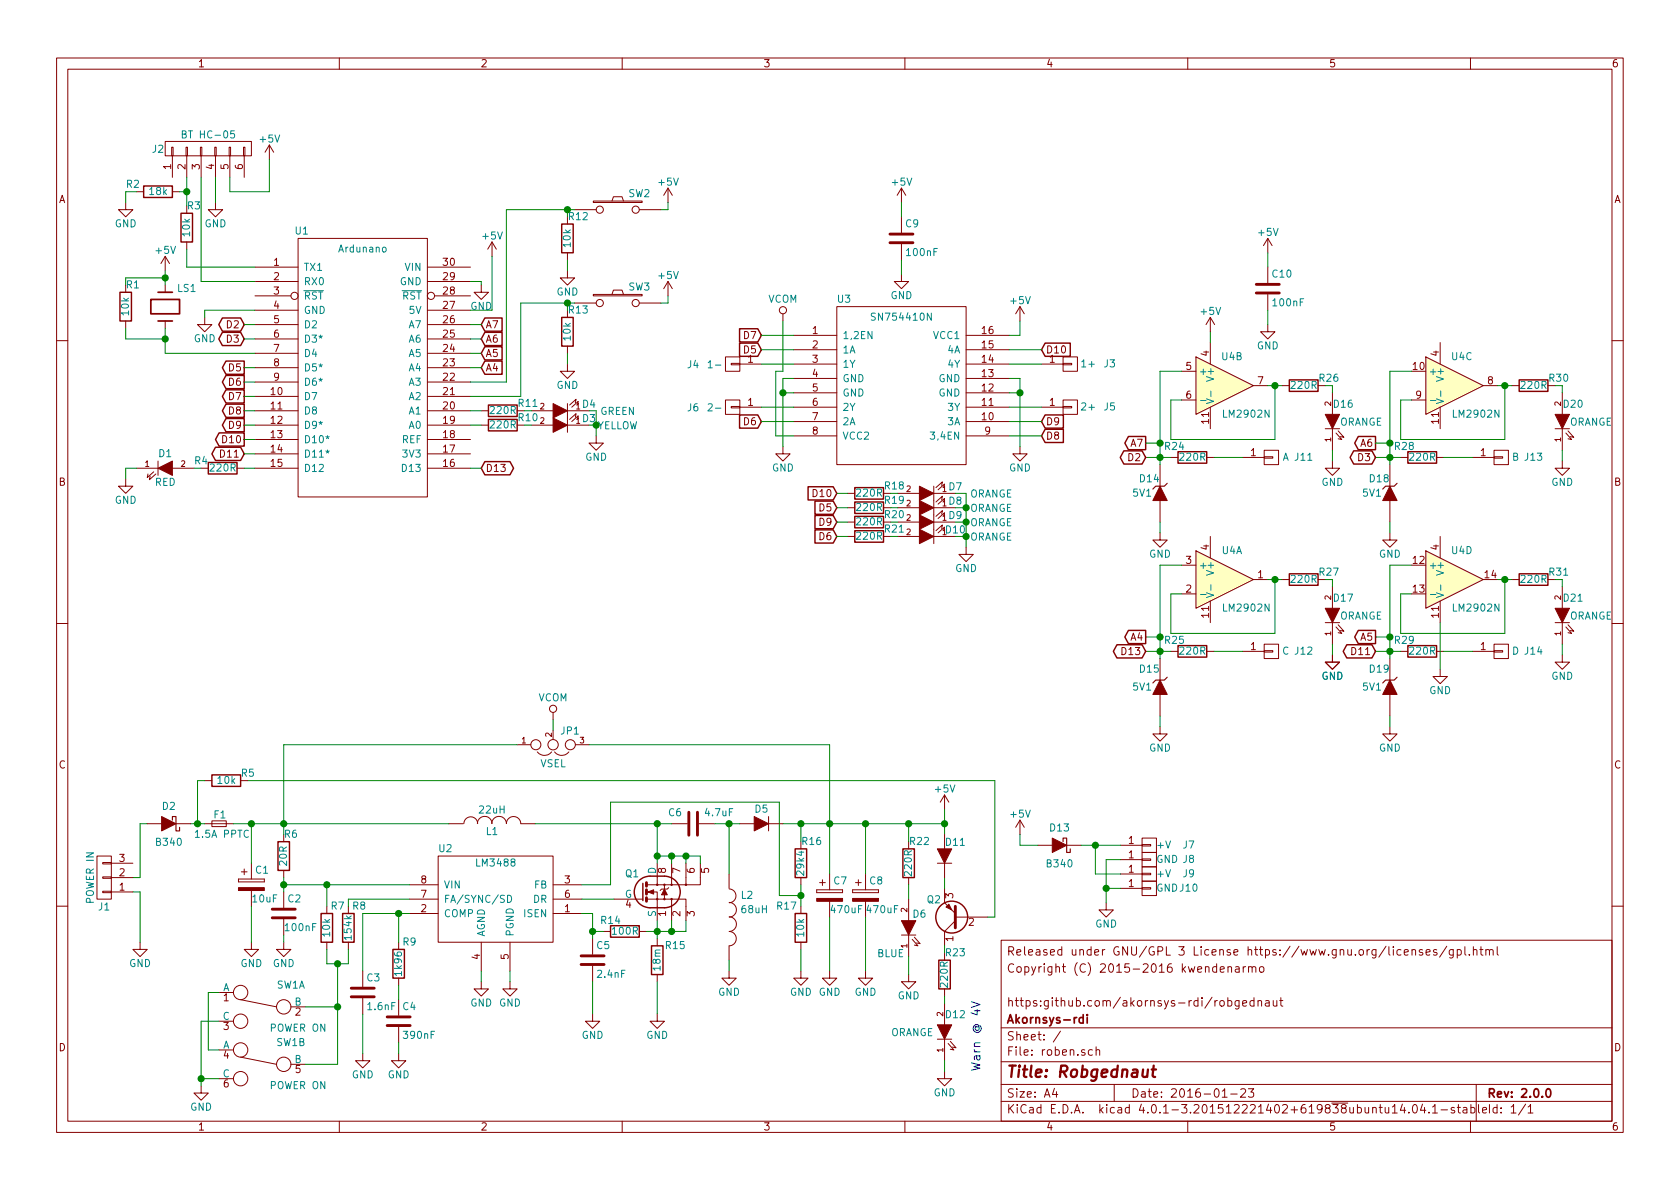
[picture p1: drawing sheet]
<svg xmlns="http://www.w3.org/2000/svg" width="297mm" height="210mm" viewBox="0 0 297 210" stroke-linecap="round" stroke-linejoin="round" font-family="sans-serif">
<g fill="none" stroke="#840000" stroke-width=".18">
<path d="M10 10.3h277v189.9h-277zM12 12.2h273v186.1h-273zM60 10.3v1.9M110 10.3v1.9M160 10.3v1.9M210 10.3v1.9M260 10.3v1.9M22.2 35.8v1.3h1.3l-1.3 1.2-1.2-1.2h1.2M24.1 33.9h1.3M29.2 25h15.2v2.6h-15.2zM30.4 26h.2v1.6h-.2zM30.5 27.6v3.8"/>
<path d="M30.5 33.9h1.2M32.9 26h.2v1.6h-.2zM33 27.6v3.8M33 36.4v1.3M35.4 26h.3v1.6h-.3zM35.6 27.6v3.8M38 26h.2v1.6h-.2zM38.1 35.8v1.3h1.3l-1.3 1.2-1.3-1.2h1.3M38.1 27.6v3.8M40.5 26h.3v1.6h-.3zM40.6 27.6v3.8M43.1 26h.2v1.6h-.2z"/>
<path d="M43.2 27.6v3.8M47.6 25.6l-.7 1.3M47.6 25.6v2.6M47.6 25.6l.8 1.3M100.3 38.3v1.3M101.6 37.1h3.8M104.9 35.6h8.6v.2h-8.6zM108.2 35.6l.3-.8h1.5l.2 .8M113 37.1h3.8M118.1 33.3l-.8 1.2M118.1 33.3v2.5M118.1 33.3l.8 1.2"/>
<path d="M159.4 33.3v2.5M159.4 38.3v2.8M159.4 33.3l-.8 1.2M159.4 33.3l.7 1.2M22.2 50.4v1.3M22.2 56.8v1.2M29.2 45.3v2.6M29.2 50.4v1.3M29.2 56.8v1.2M29.2 45.3l-.8 1.3M29.2 45.3l.8 1.3M33 42.8v1.3"/>
<path d="M36.2 56.1v1.3h1.3l-1.3 1.3-1.3-1.3h1.3M45.1 47.2h7.6M45.1 49.8h7.6M45.1 52.3h6.3M45.1 54.9h7.6M45.1 57.4h7.6M45.1 59.9h7.6M52.7 42.2h22.9v45.7h-22.9zM75.6 47.2h7.6M75.6 49.8h7.6M75.6 54.9h7.6M75.6 57.4h7.6"/>
<path d="M75.6 59.9h7.6M76.8 52.3h6.4M85.1 50.4v1.3h1.3l-1.3 1.3-1.3-1.3h1.3M87 42.8l-.8 1.3M87 42.8v2.5M87 42.8l.8 1.3M100.3 47.9v1.2h1.3l-1.3 1.3-1.2-1.3h1.2M100.3 44.7v1.3M100.3 54.9v1.2M101.6 53.6h3.8M104.9 52.1h8.6v.2h-8.6zM108.2 52.1l.3-.8h1.5l.2 .8"/>
<path d="M113 53.6h3.8M118.1 49.8v2.5M118.1 49.8l-.8 1.2M118.1 49.8l.8 1.2M138.4 55.5v1.3M140.3 59.3h7.7M148 54.2h22.8v28h-22.8zM159.4 48.5v1.3h1.3l-1.3 1.2-1.3-1.2h1.3M159.4 43.2v2.8M170.8 59.3h7.6M180.3 54.2v2.6M180.3 54.2l-.7 1.3"/>
<path d="M180.3 54.2l.8 1.3M214 56.1v2.6M214 56.1l-.8 1.3M214 56.1l.8 1.3M224.2 57.4v1.3h1.2l-1.2 1.2-1.3-1.2h1.3M224.2 42.2v2.5M224.2 47.2v2.8M224.2 52.1v2.8M224.2 42.2l-.8 1.2M224.2 42.2l.7 1.2M10 60.2h2M45.1 62.5h7.6"/>
<path d="M45.1 65h7.6M45.1 67.6h7.6M45.1 70.1h7.6M45.1 72.6h7.6M45.1 75.2h7.6M45.1 77.7h7.6M75.6 62.5h7.6M75.6 65h7.6M75.6 67.6h7.6M75.6 70.1h7.6M75.6 72.6h7.6M75.6 75.2h7.6"/>
<path d="M75.6 77.7h7.6M85.1 72.6h1.3M85.1 75.2h1.3M91.4 75.2h1.3M94 72.6h3.8M94 75.2h3.8M100.3 64.4v1.3h1.3l-1.3 1.2-1.2-1.2h1.2M100.3 72.6h3.8M100.3 75.2h3.8M100.3 61.2v1.3M100.3 71.4v5M101.7 73.8l.2-.7-1.2 1.1"/>
<path d="M101.7 71.2l.2-.6-1.2 1M102.1 74.2l.1-.7-1.1 1M102.1 71.6l.1-.6-1.1 1M105.4 77.1v1.3h1.3l-1.3 1.2-1.3-1.2h1.3M128.3 63.1h2.5v2.6h-2.5zM128.3 70.7h2.5v2.6h-2.5zM129.3 64.3h1.5v.2h-1.5zM129.3 71.9h1.5v.2h-1.5zM130.8 64.4h3.8M130.8 72h3.8M138.4 79v1.3h1.3l-1.3 1.2-1.2-1.2h1.2M140.3 61.8h7.7"/>
<path d="M140.3 64.4h7.7M140.3 66.9h7.7M140.3 69.5h7.7M140.3 72h7.7M140.3 74.5h7.7M140.3 77.1h7.7M170.8 61.8h7.6M170.8 64.4h7.6M170.8 66.9h7.6M170.8 69.5h7.6M170.8 72h7.6M170.8 74.5h7.6"/>
<path d="M170.8 77.1h7.6M180.3 79v1.3h1.3l-1.3 1.2-1.2-1.2h1.2M184.1 64.4h3.9M184.1 72h3.9M188 64.3h1.5v.2h-1.5zM188 63.1h2.5v2.6h-2.5zM188 71.9h1.5v.2h-1.5zM188 70.7h2.5v2.6h-2.5zM208.9 65.7h2.6M208.9 70.7h2.6M211.5 63.1l10.1 5.1-10.1 5.1zM214 60.6v3.8"/>
<path d="M214 72v3.8M221.6 68.2h2.6M223.5 79.6h2.6v2.6h-2.6zM226.7 68.2h1.3M233 68.2h1.3M234.3 75.8h2.6M235.6 69.5v3.8M235.6 75.8v3.8M236.2 76.6l1 1.1-.6-.1M236.6 76.2l1 1.1-.6-.1M249.6 70.7h2.5M252.1 63.1l10.2 5.1-10.2 5.1z"/>
<path d="M254.6 60.6v3.8M254.6 72v3.8M262.3 68.2h2.5M264.2 79.6h2.5v2.6h-2.5zM267.3 68.2h1.3M273.7 68.2h1.3M275 75.8h2.5M276.2 69.5v3.8M276.2 75.8v3.8M276.9 76.6l1 1.1-.7-.1M277.2 76.2l1.1 1.1-.7-.1M285 60.2h2"/>
<path d="M22.2 84.7v1.3h-1.2l1.2 1.2 1.3-1.2h-1.3M24.1 82.8h3.8M27.2 83.4l-1.2 1 .2-.6M27.6 83.8l-1.2 1 .1-.6M27.9 81.5v2.6M30.5 82.8h3.8M35.6 82.8h1.2M41.9 82.8h1.3M45.1 80.3h7.6M45.1 82.8h7.6M75.6 80.3h7.6M75.6 82.8h7.6"/>
<path d="M149.9 87.2h1.2M149.9 89.8h1.2M149.9 92.3h1.2M149.9 94.9h1.2M156.2 94.9h1.3M158.7 87.2h3.9M158.7 89.8h3.9M158.7 92.3h3.9M158.7 94.9h3.9M165.1 86v10.1M165.1 87.2h3.8M165.1 89.8h3.8"/>
<path d="M165.1 92.3h3.8M165.1 94.9h3.8M166.5 85.8l.1-.6-1.1 1M166.5 88.4l.1-.6-1.1 1M166.5 90.9l.1-.6-1.1 1M166.5 93.5l.1-.7-1.1 1M166.9 86.2l.1-.6-1.1 1M166.9 88.8l.1-.7-1.1 1M166.9 91.3l.1-.6-1.1 1M166.9 93.8l.1-.6-1.1 1M170.8 96.8v1.2h1.3l-1.3 1.3-1.3-1.3h1.3M205.1 94.2v1.3h1.3l-1.3 1.3-1.3-1.3h1.3"/>
<path d="M205.1 82.2v3.8M205.1 88.5v3.8M207 80.9h1.3M208.9 99.9h2.6M211.5 97.4l10.1 5.1-10.1 5.1zM213.4 80.9h1.2M214 94.9v3.8M219.7 80.9h3.8M223.5 80.8h1.5v.2h-1.5zM235.6 81.5v1.3h1.3l-1.3 1.3-1.3-1.3h1.3M245.7 94.2v1.3h1.3l-1.3 1.3-1.2-1.3h1.2M245.7 82.2v3.8"/>
<path d="M245.7 88.5v3.8M247.6 80.9h1.3M252.1 97.4l10.2 5.1-10.2 5.1zM254 80.9h1.3M254.6 94.9v3.8M260.3 80.9h3.9M264.2 80.8h1.5v.2h-1.5zM276.2 81.5v1.3h1.3l-1.3 1.3-1.2-1.3h1.2M10 110.3h2M205.1 116.5v3.8M207 115.2h1.3M208.9 105h2.6"/>
<path d="M213.4 115.2h1.2M214 106.3v3.8M219.7 115.2h3.8M221.6 102.5h2.6M223.5 115.1h1.5v.2h-1.5zM223.5 113.9h2.6v2.6h-2.6zM226.7 102.5h1.3M233 102.5h1.3M234.3 110.1h2.6M235.6 115.8v1.3h1.3l-1.3 1.3-1.3-1.3h1.3M235.6 103.8v3.8M235.6 110.1v3.8"/>
<path d="M236.2 110.9l1 1.1-.6-.1M236.6 110.5l1 1.1-.6-.1M245.7 116.5v3.8M247.6 115.2h1.3M254 115.2h1.3M254.6 118.4v1.2h1.3l-1.3 1.3-1.2-1.3h1.2M254.6 106.3v3.8M260.3 115.2h3.9M264.2 115.1h1.5v.2h-1.5zM264.2 113.9h2.5v2.6h-2.5zM267.3 102.5h1.3M273.7 102.5h1.3"/>
<path d="M275 110.1h2.5M276.2 115.8v1.3h1.3l-1.3 1.3-1.2-1.3h1.2M276.2 103.8v3.8M276.2 110.1v3.8M276.9 110.9l1 1.1-.7-.1M277.2 110.5l1.1 1.1-.7-.1M285 110.3h2M36.2 138h1.3M42.5 138h1.3M91.4 131.7h2.5M95 133a1.63 1.63 0 0 0 2.5 0M97.8 126v1.2"/>
<path d="M98 133a1.63 1.63 0 0 0 2.6 0M101.7 131.7h2.4M205.1 128.5v1.3h1.3l-1.3 1.3-1.3-1.3h1.3M205.1 122.8v3.8M245.7 128.5v1.3h1.3l-1.3 1.3-1.2-1.3h1.2M245.7 122.8v3.8M17.1 151.4h2.6v7.6h-2.6zM18.2 152.5h1.5v.3h-1.5zM18.2 155.1h1.5v.2h-1.5zM18.2 157.6h1.5v.3h-1.5zM19.7 157.7h3.8M19.7 155.2h3.8"/>
<path d="M19.7 152.6h3.8M26 145.7h2.6M31.1 145.7h2.6M36.2 145.7h5.1M37.5 145.2h2.5v1h-2.5zM42.2 155.4v.6zM42.2 156h4.5zM42.2 155.4h4.5zM42.7 154.2h1M43.2 153.7v1M44.4 152.6v2.8M44.4 157.5v2.8"/>
<path d="M46.7 155.4v.6zM50.2 147.6v1.2M50.2 153.9v1.3M50.2 157.7v2.8M72.4 156.5h5.1M72.4 159h5.1M77.5 151.4h20.3v15.2h-20.3zM79.4 145.7h2.5M82 145.6a1.22 1.22 0 0 1 1.2-1.2 1.22 1.22 0 0 1 1.3 1.2M84.4 145.6a1.3 1.3 0 0 1 1.3-1.2 1.3 1.3 0 0 1 1.3 1.2M86.9 145.6a1.3 1.3 0 0 1 1.3-1.2 1.3 1.3 0 0 1 1.3 1.2 1.27 1.27 0 0 1 1.3-1.2 1.27 1.27 0 0 1 1.3 1.2l2.5 .1M97.8 156.5h5.1"/>
<path d="M97.8 159h5.1M108.6 159h5.1M114.3 159h7v3.8M114.9 157.7h1.3v5.1M116.2 152.6v3.9h-1.8M117.5 156.5v2.5M118.2 157l-.2 .2h-1l-.3 .3M118.7 145.7h2.8M118.7 152.6v3.9M118.7 159v3.8M121.3 152.6v3.9M123.6 145.7h2.8"/>
<path d="M123.8 152.6v3.9h-7.6M128.9 154.6v2.5M128.9 159.6a1.3 1.3 0 0 1 1.3 1.3 1.3 1.3 0 0 1-1.3 1.3M128.9 157.2a1.22 1.22 0 0 1 1.2 1.2 1.22 1.22 0 0 1-1.2 1.2M130.8 145.7h2.5M135.9 145.7h2.5M135.9 144.4v2.5M141.6 148.8v1.3M141.6 155.2v1.3M144.4 157.3v.6zM144.4 157.9h4.6zM144.4 157.3h4.6z"/>
<path d="M144.9 156.1h1M145.4 155.6v1M146.7 154.6v2.7M146.7 159.4v2.8M149 157.3v.6zM150.7 157.3v.6zM150.7 157.9h4.6zM150.7 157.3h4.6zM151.3 156.1h1M151.8 155.6v1M153 154.6v2.7M153 159.4v2.8"/>
<path d="M155.3 157.3v.6zM160.7 148.8v1.3M160.7 155.2v1.3M160.7 159v3.8M165.7 152.6h2.6M167 157.1v2.5l1.9 1.9M167 140.6l-.8 1.3M167 140.6v2.5M167 147.6v2.5M167 152.6v2.6M167 140.6l.8 1.3M180.3 145l-.7 1.3"/>
<path d="M180.3 145v2.6M180.3 145l.8 1.3M183.5 149.5h2.6M188.6 149.5h2.5M195.6 159.6v1.3h1.2l-1.2 1.3-1.3-1.3h1.3M198.1 149.5h3.8M198.1 154.6h3.8M198.1 157.1h3.8M198.1 152h3.8M201.9 149.3h1.6v.3h-1.6zM201.9 148.2h2.6v2.5h-2.6zM201.9 154.4h1.6v.3h-1.6z"/>
<path d="M201.9 153.3h2.6v2.5h-2.6zM201.9 157h1.6v.2h-1.6zM201.9 155.8h2.6v2.6h-2.6zM201.9 151.9h1.6v.2h-1.6zM201.9 150.7h2.6v2.6h-2.6zM10 160.2h2M24.8 166.6v1.3h1.2l-1.2 1.3-1.3-1.3h1.3M38.7 175.5h2.6M42.5 176.8l6.4 1.2M44.4 166.6v1.3h1.3l-1.3 1.3-1.2-1.3h1.2M50.2 166.6v1.3h1.2l-1.2 1.3-1.3-1.3h1.3M50.2 162.6v2.7"/>
<path d="M51.4 178h2.6M57.8 160.3v1.2M57.8 166.6v1.3M61.6 160.3v1.2M61.6 166.6v1.3M64.1 171.7v2.8M64.1 176.5v2.8M70.5 166.6v1.3M70.5 173v1.2M70.5 176.8v2.8M72.4 161.5h5.1M85.1 173.6v1.3h1.3l-1.3 1.2-1.3-1.2h1.3"/>
<path d="M85.1 166.6v5.1M90.2 173.6v1.3h1.2l-1.2 1.2-1.3-1.2h1.3M90.2 166.6v5.1M97.8 161.5h5.1M104.8 179.3v1.3h1.2l-1.2 1.3-1.3-1.3h1.3M104.8 166v2.8M104.8 170.8v2.8M106.7 164.7h1.2M113 164.7h1.3M116.2 179.3v1.3h1.3l-1.3 1.3-1.3-1.3h1.3M116.2 166v1.3M116.2 172.3v1.3"/>
<path d="M128.9 171.7v1.3h1.3l-1.3 1.2-1.3-1.2h1.3M128.9 167.3v2.5M128.9 162.1a1.3 1.3 0 0 1 1.3 1.3 1.3 1.3 0 0 1-1.3 1.3 1.27 1.27 0 0 1 1.3 1.3 1.27 1.27 0 0 1-1.3 1.3M141.6 171.7v1.3h1.3l-1.3 1.2-1.3-1.2h1.3M141.6 160.3v1.2M141.6 166.6v1.3M146.7 171.7v1.3h1.3l-1.3 1.2-1.3-1.2h1.3M153 171.7v1.3h1.3l-1.3 1.2-1.2-1.2h1.2M159.4 165.3h2.5M160.7 172.3v1.3h1.2l-1.2 1.3-1.3-1.3h1.3M160.7 165.3v3.9M161.3 166.1l1 1.2-.6-.2"/>
<path d="M161.7 165.7l1 1.2-.6-.2M167 168.5v1.3M167 174.9v1.2M167 177.4v3.8M168.9 162.8l-1.9 1.9v2.6M168.9 162.2h5.7M177 166.3h108v32h-108zM215.7 171.4l.8-.1-.1-.3-.4-.1-.3 .2 .1 .8h.6M217.1 177l.4-.1 .3 .3-.1 .6h-.6M217.1 176.4v1.5M217.1 171.1l.2-.2 .4 .1 .1 .9M217.1 170.9v1"/>
<path d="M218.5 171h.5l.1 .9M219.1 176.9l-.1 1.4-.2 .1h-.4M219.1 177l-.5-.1-.2 .3v.6l.2 .1 .5-.1M219.1 171.3l-.5 .1-.2 .2 .2 .3h.5M219.7 177.4l.7-.1v-.3l-.5-.1-.2 .2 .1 .7h.6M219.8 170.9v1M220.2 170.9l-.4 .3M220.8 171.1l.2-.2 .3 .1 .1 .9M220.8 170.9v1M221.4 171.1a.36 .36 0 0 1 .3-.2 .36 .36 0 0 1 .3 .2v.8M221.7 177l-.4-.1-.3 .3 .1 .6 .2 .1 .4-.1M221.7 176.4v1.5"/>
<path d="M222.4 177.1l.2-.2 .4 .1 .1 .9M222.4 176.9v1M222.8 171.1l.2-.2 .4 .2 .1 .5-.2 .3h-.3l-.2-.1zM223.8 177h.6v.9M224.4 177.3l-.5 .1-.2 .2 .2 .3 .5-.1M225.1 176.9l.1 .9 .4 .1 .2-.1M225.8 176.9v1M226.3 176.9h.5M226.5 176.4v1.3l.3 .2M248.3 168.4l.7-.1-.1-.3-.4-.1-.2 .2 .1 .7h.5M249.7 168l.2-.1 .3 .1 .1 .9M249.7 167.9v1"/>
<path d="M251.5 168a.37 .37 0 0 0-.6 .1l.1 .2 .5 .2 .1 .1-.2 .3-.5-.1M252.1 168.4l.8-.1-.1-.3-.4-.1-.3 .2 .1 .7h.6M254 168a.37 .37 0 0 0-.6 .1l.1 .2 .5 .2 .1 .1-.2 .3-.5-.1M255.8 167.3l-1.3 2M256.9 167.9v1.4l-.2 .1-.4-.1M256.9 168l-.4-.1-.3 .3 .1 .6 .2 .1 .4-.1M257.7 168l.4-.1 .3 .3-.2 .6h-.5M257.7 167.9v1.5M259 167.4v1.3l.2 .2M259.8 168.8v.1M260.5 168l.2-.1 .4 .1v.9M260.5 167.4v1.5"/>
<path d="M261.6 167.9h.6M261.8 167.4v1.3l.4 .2M262.7 168l.2-.1 .4 .1v.9M262.7 167.9v1M263.3 168.1a.36 .36 0 0 1 .4-.2 .36 .36 0 0 1 .3 .2v.8M264.7 167.4v1.3l.2 .2M285 160.2h2M35.6 192v1.3h1.2l-1.2 1.3-1.3-1.3h1.3M38.7 180.6h2.6M38.7 185.7h2.6M38.7 190.7h2.6M42.5 186.9l6.4 1.3"/>
<path d="M51.4 188.2h2.6M60 198.3v1.9M64.1 186.3v1.3h1.3l-1.3 1.2-1.2-1.2h1.2M70.5 186.3v1.3h1.3l-1.3 1.2-1.3-1.2h1.3M70.5 181.6v2.8M110 198.3v1.9M160 198.3v1.9M165.7 183.8h2.6M167 189.5v1.2h1.3l-1.3 1.3-1.3-1.3h1.3M167 183.8v3.8M167.6 184.5l1.1 1.2-.7-.2M168 184.1l1 1.2-.6-.1"/>
<path d="M177 194.8h108M177 191.8h108M177 187.8h108M177 181.8h108M186.4 192.5l-.3 1h.9M186.8 193v1M187.5 182.3l-1.3 2M193.1 185.7l-.4-.1-.3 .3 .1 .6 .2 .1 .4-.1M193.8 185.7l.2-.1 .4 .1v.9M193.8 185.1v1.5M197 191.8v3M210 198.3v1.9"/>
<path d="M216.1 194h.9M217.6 193.5h1.1M219.4 192.7l.2-.2h.4l.2 .5-.9 1h.9M220.7 192.5h1l-.5 .6 .4 .1v.7l-.2 .1-.7-.1M246.2 195.8l.4-.5v1.5M246.2 196.8h.8M248 195.2l-.4 1.1h.9M248.3 195.8v1M249.1 196.7v.1M249.9 195.5l.2-.2a.81 .81 0 0 1 .6 .6 .81 .81 0 0 1-.3 .8l-.2 .1a.79 .79 0 0 1-.3-1.3zM251.5 195.2l-.3 1.1h.9M251.9 195.8v1"/>
<path d="M252.7 196.7v.1M253.3 195.8l.4-.5v1.5M253.3 196.8h.9M254.8 196.3h1.1M257.1 195.9a.37 .37 0 0 0-.5 .1v.3l.5 .1 .1 .1-.2 .3-.4-.1M257.7 195.8h.5M257.9 195.3v1.3l.3 .2M258.7 195.9h.6l.1 .9M259.4 196.2l-.5 .1-.3 .2 .3 .3 .5-.1M260 198.3v1.9M260.1 195.9l.4-.1 .3 .3-.1 .6h-.6M260.1 195.3v1.5"/>
<path d="M261 191.8v6.5M261.4 195.3v1.3l.2 .2M262.1 196.3l.7-.1v-.3l-.4-.1-.3 .2 .1 .7h.6M269.7 195.2l-1.2 2M270.2 195.8l.4-.5v1.5M270.2 196.8h.8"/>
<circle cx="106" cy="37.1" r=".63"/>
<circle cx="112.4" cy="37.1" r=".63"/>
<circle cx="52.1" cy="52.3" r=".63"/>
<circle cx="76.2" cy="52.3" r=".63"/>
<circle cx="106" cy="53.6" r=".63"/>
<circle cx="112.4" cy="53.6" r=".63"/>
<circle cx="138.4" cy="54.9" r=".63"/>
<circle cx="94.7" cy="131.7" r=".89"/>
<circle cx="97.8" cy="131.7" r=".91"/>
<circle cx="97.8" cy="125.3" r=".63"/>
<circle cx="100.8" cy="131.7" r=".89"/>
<circle cx="116.2" cy="159" r=".13"/>
<circle cx="116.2" cy="156.5" r=".13"/>
<circle cx="117.5" cy="159" r=".13"/>
<circle cx="117.5" cy="156.5" r=".13"/>
<circle cx="118.7" cy="159" r=".13"/>
<circle cx="118.7" cy="156.5" r=".13"/>
<circle cx="121.3" cy="156.5" r=".13"/>
<circle cx="42.5" cy="175.5" r="1.27"/>
<circle cx="50.2" cy="178" r="1.27"/>
<circle cx="42.5" cy="185.7" r="1.27"/>
<circle cx="42.5" cy="190.7" r="1.27"/>
<circle cx="42.5" cy="180.6" r="1.27"/>
<circle cx="50.2" cy="188.2" r="1.27"/>
</g>
<path d="M26.7 53h5v2.5h-5zM27.9 51.7h2.6M27.9 56.8h2.6M191.5 179.4v1.5M192.2 179.4v.2M192.2 179.9v1M191.5 180l-.4-.1-.3 .3 .1 .6 .2 .1 .4-.1M273.5 192.7l.2-.2a.81 .81 0 0 1 .6 .6 .81 .81 0 0 1-.3 .8l-.2 .1a.79 .79 0 0 1-.3-1.3z" fill="none" stroke="#840000" stroke-width=".3"/>
<path d="M203.6 189.1h.8M204 188.4l-.2 1.8 .1 .1 .3 .1" fill="none" stroke="#840000" stroke-width=".41"/>
<g fill="none" stroke="#008484" stroke-width=".18">
<path d="M32.2 23.7l.6-.1v-.4l-.6-.1v1.3h.5l.2-.1v-.3l-.2-.3M41.4 23.1h-.6v.6l.1-.1 .5 .1v.6l-.2 .1-.4-.1M53.7 51.4h3.5M67.7 43.8l.3-.1 .3 .3v.3l-.3 .3-.3-.2zM71.1 51.4h3.4M154.8 55.4l-.7 .1v.3l.5 .3 .2 .3-.3 .2h-.4M57.6 77.2l.3 .1 .3-.1M57.6 79.8l.3 .1 .3-.1M212.3 70.8h.9M213.3 70.5l1.3 .5-1.3 .4M214.1 69.1v1M252.9 70.8h1"/>
<path d="M253.9 70.5l1.3 .5-1.3 .4M254.7 69.1v1M212.3 105.1h.9M213.3 104.8l1.3 .5-1.3 .4M214.1 103.4v1M252.9 105.1h1M253.9 104.8l1.3 .5-1.3 .4M254.7 103.4v1M89.7 158.3a.64 .64 0 0 1 .8 .6 .64 .64 0 0 1-.8 .7z"/>
</g>
<g fill="#840000" stroke="#840000" stroke-width=".18">
<path d="M186.1 148.2l2.5 1.3-2.5 1.2z"/>
<path d="M205.1 86l1.3 2.5h-2.6z"/>
<path d="M159.4 162.8h2.5l-1.2 2.5z"/>
<path d="M133.3 144.4l2.6 1.3-2.6 1.2z"/>
<path d="M42.2 157h4.5v.5h-4.5z"/>
<path d="M144.4 158.9h4.6v.5h-4.6z"/>
<path d="M234.3 73.3h2.6l-1.3 2.5z"/>
<path d="M97.8 73.9l2.5 1.3-2.5 1.2z"/>
<path d="M97.8 71.4l2.5 1.2-2.5 1.3z"/>
<path d="M27.9 82.8l2.6-1.3v2.6z"/>
<path d="M167.3 160.4l.5-.5 .5 1z"/>
<path d="M165.7 181.2h2.6l-1.3 2.6z"/>
<path d="M150.7 158.9h4.6v.5h-4.6z"/>
<path d="M117.5 157.2l.5 1h-1z"/>
<path d="M114.6 157.7l1-.4v.8z"/>
<path d="M245.7 86l1.3 2.5h-2.5z"/>
<path d="M275 73.3h2.5l-1.3 2.5z"/>
<path d="M205.1 120.3l1.3 2.5h-2.6z"/>
<path d="M234.3 107.6h2.6l-1.3 2.5z"/>
<path d="M245.7 120.3l1.3 2.5h-2.5z"/>
<path d="M275 107.6h2.5l-1.3 2.5z"/>
<path d="M162.6 86l2.5 1.2-2.5 1.3z"/>
<path d="M162.6 88.5l2.5 1.3-2.5 1.3z"/>
<path d="M162.6 91.1l2.5 1.2-2.5 1.3z"/>
<path d="M162.6 93.6l2.5 1.3-2.5 1.2z"/>
<path d="M28.6 144.4l2.5 1.3-2.5 1.2z"/>
<path d="M165.7 150.1h2.6l-1.3 2.5z"/>
</g>
<path d="M206.4 85.5l-.5 .5h-1.6l-.5 .5M247 85.5l-.5 .5h-1.5l-.5 .5M206.4 119.8l-.5 .5h-1.6l-.5 .5M247 119.8l-.5 .5h-1.5l-.5 .5M30.5 145v-.6h.6v2.5h.6v-.6M188 148.8v-.6h.6v2.5h.6v-.6" fill="none" stroke="#840000" stroke-width=".2"/>
<g fill="none" stroke="#840000" stroke-width=".25">
<path d="M25.4 32.9h5.1v2h-5.1zM32 37.7h2v5.1h-2zM99.3 39.6h2v5.1h-2zM21.2 51.7h2v5.1h-2zM39.3 56.2h3.2l.7 1.2-.7 1.2h-3.2l-.6-1.2zM39.3 58.8h3.2l.7 1.1-.7 1.2h-3.2l-.6-1.2zM85.7 58.8h3.1v2.3h-3.1l-.6-1.2zM85.7 56.2h3.1v2.4h-3.1l-.6-1.2zM99.3 56.1h2v5.1h-2zM130.8 58.1h3.2l.6 1.2-.6 1.2h-3.2zM38.1 79.1h4.4l.7 1.2-.7 1.1h-4.4l-.6-1.1zM38.7 76.5h4.5v2.4h-4.5l-.6-1.2z"/>
<path d="M40 63.8h3.2v2.4h-3.2l-.7-1.2zM40 66.4h3.2v2.3h-3.2l-.7-1.1zM40 68.9h3.2v2.4h-3.2l-.7-1.2zM40 71.5h3.2v2.3h-3.2l-.7-1.2zM40 74h3.2v2.3h-3.2l-.7-1.1zM85.7 63.8h3.1v2.4h-3.1l-.6-1.2zM85.7 61.3h3.1v2.3h-3.1l-.6-1.1zM86.4 74.2h5v2h-5zM86.4 71.6h5v2.1h-5zM130.8 60.7h3.2l.6 1.1-.6 1.2h-3.2zM130.8 73.4h3.2l.6 1.1-.6 1.2h-3.2zM184.8 75.9h3.2v2.4h-3.2l-.7-1.2z"/>
<path d="M184.8 73.4h3.2v2.3h-3.2l-.7-1.2zM184.8 60.7h4.4v2.3h-4.4l-.7-1.2zM198.7 79.7h3.2l.7 1.2-.7 1.2h-3.2l-.6-1.2zM199.5 77.2h3.1v2.3h-3.1l-.6-1.1zM208.3 79.9h5.1v2h-5.1zM228 67.2h5v2h-5zM239.3 79.7h3.3l.6 1.2-.6 1.2h-3.3l-.6-1.2zM240.2 77.2h3v2.3h-3l-.7-1.1zM248.9 79.9h5.1v2h-5.1zM268.6 67.2h5.1v2h-5.1zM36.8 81.8h5.1v2h-5.1zM85.7 81.6h4.5l.6 1.2-.6 1.2h-4.5l-.6-1.2z"/>
<path d="M142.9 86.1h4.4l.7 1.1-.7 1.2h-4.4zM144.1 88.6h3.2l.7 1.2-.7 1.2h-3.2zM144.1 93.7h3.2l.7 1.2-.7 1.1h-3.2zM144.1 91.2h3.2l.7 1.1-.7 1.2h-3.2zM151.1 86.2h5.1v2.1h-5.1zM151.1 88.8h5.1v2h-5.1zM151.1 91.3h5.1v2h-5.1zM151.1 93.8h5.1v2.1h-5.1zM197.5 114h4.4l.7 1.2-.7 1.2h-4.4l-.7-1.2zM199.5 111.5h3.1v2.3h-3.1l-.6-1.2zM208.3 114.2h5.1v2h-5.1zM228 101.5h5v2h-5z"/>
<path d="M238.1 114h4.5l.6 1.2-.6 1.2h-4.5l-.6-1.2zM240.2 111.5h3v2.3h-3l-.7-1.2zM248.9 114.2h5.1v2h-5.1zM268.6 101.5h5.1v2h-5.1zM37.5 137h5v2.1h-5zM49.1 148.8h2.1v5.1h-2.1zM113 155.7a2.7 2.7 0 0 1 1.9-.8h2.6a2.79 2.79 0 0 1 2.8 2.8 2.79 2.79 0 0 1-2.8 2.8h-2.6a2.79 2.79 0 0 1-2.6-1.7 2.79 2.79 0 0 1 .7-3.1zM113.7 156.2v3.1M140.6 150.1h2v5.1h-2zM159.6 150.1h2.1v5.1h-2.1zM56.8 161.5h2v5.1h-2zM60.6 161.5h2v5.1h-2z"/>
<path d="M69.5 167.9h2v5.1h-2zM107.9 163.7h5.1v2h-5.1zM115.2 167.3h2v5h-2zM140.6 161.5h2v5.1h-2zM166 169.8h2v5.1h-2z"/>
<circle cx="168.3" cy="162.2" r="2.82"/>
</g>
<g fill="none" stroke="#840000" stroke-width=".51">
<path d="M157.4 42.9h4M157.4 41.4h4M222.1 51.8h4.1M222.1 50.3h4.1M114.3 156.1v.6M114.3 157.3v.8M114.3 158.7v.7M121.8 143.6v4.1M123.3 143.6v4.1M48.1 162.3h4.1M48.1 160.8h4.1M62.1 176.3h4.1"/>
<path d="M62.1 174.7h4.1M68.5 179.8h4M102.7 170.6h4.1M102.7 169h4.1M168.9 160.3v3.8M68.5 181.4h4"/>
</g>
<g fill="#ffffc2" stroke="#ffffc2" stroke-width=".18">
<path d="M211.5 63.1l10.1 5.1-10.1 5.1z"/>
<path d="M252.1 63.1l10.2 5.1-10.2 5.1z"/>
<path d="M211.5 97.4l10.1 5.1-10.1 5.1z"/>
<path d="M252.1 97.4l10.2 5.1-10.2 5.1z"/>
</g>
<path d="M171.8 177.1l1.5 .5-1.5 .5" fill="none" stroke="#0000c2" stroke-width=".18"/>
<g fill="none" stroke="#008400" stroke-width=".18">
<path d="M24.1 33.9h-1.9v1.9M31.7 33.9h1.3M33 31.4v5M35.6 31.4v18.4h9.5M38.1 31.4v4.4M47.6 28.2v5.7h-7v-2.5M101.6 37.1h-12.1v30.5h-6.3M118.1 35.8v1.3h-1.3M159.4 35.8v2.5M22.2 58v1.9h7M22.2 49.1h7M29.2 47.9v2.5"/>
<path d="M29.2 58v4.5h15.9M33 44.1v3.1h12.1M43.2 59.9h1.9M43.2 57.4h1.9M45.1 54.9h-8.9v1.2M83.2 59.9h1.9M83.2 49.8h1.9v.6M83.2 57.4h1.9M87 45.3v9.6h-3.8M100.3 46v1.9M101.6 53.6h-9.5v16.5h-8.9M118.1 52.3v1.3h-1.3"/>
<path d="M134.6 59.3h5.7M138.4 56.8v8.9h-1.2v11.4h3.1M159.4 46v2.5M180.3 56.8v2.5h-1.9M214 58.7v1.9M224.2 44.7v2.5M224.2 54.9v2.5M43.2 77.7h1.9M43.2 75.2h1.9M43.2 72.6h1.9M43.2 65h1.9M43.2 67.6h1.9"/>
<path d="M43.2 70.1h1.9M83.2 75.2h1.9M83.2 72.6h1.9M83.2 62.5h1.9M83.2 65h1.9M92.7 75.2h1.3M100.3 62.5v1.9M105.4 72.6v4.5M134.6 72h5.7M134.6 64.4h5.7M134.6 61.8h5.7M134.6 74.5h5.7"/>
<path d="M138.4 69.5h1.9M140.3 66.9h-1.9v12.1M178.4 66.9h1.9v12.1M178.4 72h5.7M178.4 64.4h5.7M178.4 61.8h5.7M178.4 77.1h5.7M178.4 74.5h5.7M178.4 69.5h1.9M202.6 78.4h2.5M208.9 65.7h-3.8v16.5M224.2 68.2h2.5"/>
<path d="M225.4 68.2v9.5h-18.4v-7h1.9M234.3 68.2h1.3v1.3M235.6 79.6v1.9M243.2 78.4h2.5M249.6 65.7h-3.9v16.5M264.8 68.2h2.5M266.1 68.2v9.5h-18.5v-7h2M275 68.2h1.2v1.3M276.2 79.6v1.9M24.1 82.8h-1.9v1.9M34.3 82.8h1.3M43.2 82.8h1.9"/>
<path d="M43.2 80.3h1.9M83.2 82.8h1.9M148 87.2h1.9M148 89.8h1.9M148 94.9h1.9M148 92.3h1.9M157.5 94.9h1.2M168.9 87.2h1.9v9.6M168.9 89.8h1.9M168.9 92.3h1.9M202.6 80.9h4.4M205.1 92.3v1.9"/>
<path d="M208.9 99.9h-3.8v16.6M214.6 80.9h5.1M243.2 80.9h4.4M245.7 92.3v1.9M249.6 99.9h-3.9v16.6M255.3 80.9h5M202.6 115.2h4.4M202.6 112.6h2.5M214.6 115.2h5.1M224.2 102.5h2.5M225.4 102.5v9.5h-18.4v-7h1.9M234.3 102.5h1.3v1.3"/>
<path d="M235.6 113.9v1.9M243.2 115.2h4.4M243.2 112.6h2.5M254.6 110.1v8.3M255.3 115.2h5M264.8 102.5h2.5M266.1 102.5v9.5h-18.5v-7h2M275 102.5h1.2v1.3M276.2 113.9v1.9M36.2 138h-1.3v7.7M43.8 138h132.1v24.2h-1.3M91.4 131.7h-41.2v15.9"/>
<path d="M97.8 127.2v2M104.1 131.7h42.6v22.9M205.1 126.6v1.9M245.7 126.6v1.9M23.5 157.7h1.3v8.9M26 145.7h-1.2v9.5h-1.3M33.7 145.7h2.5M41.3 145.7h38.1M44.4 145.7v6.9M50.2 155.2v2.5M50.2 156.5h22.2M57.8 156.5v3.8"/>
<path d="M72.4 159h-10.8v1.3M94.6 145.7h24.1M102.9 159h5.7M102.9 156.5h5v-14.6h29.9v16.5h3.8M116.2 145.7v6.9M116.2 151.4h7.6v1.2M118.7 151.4v1.2M121.3 151.4v1.2M126.4 145.7h4.4M128.9 145.7v8.9M138.4 145.7h28.6M141.6 145.7v3.1"/>
<path d="M141.6 156.5v3.8M153 145.7v8.9M160.7 145.7v3.1M160.7 156.5v2.5M167 143.1v4.5M167 155.2v1.9M180.3 147.6v1.9h3.2M191.1 149.5h7M193.7 149.5v5.1h4.4M195.6 157.1h2.5M198.1 152h-2.5v7.6M38.7 175.5h-1.9v10.2h1.9"/>
<path d="M44.4 160.3v6.3M50.2 165.3v1.3M54 178h5.7M57.8 167.9v2.5h3.8v-2.5M59.7 170.4v17.8h-5.7M64.1 179.3v7M70.5 161.5v5.1M70.5 174.2v2.6M72.4 161.5h-8.3v10.2M85.1 171.7v1.9M90.2 171.7v1.9M102.9 161.5h1.9v4.5"/>
<path d="M104.8 164.7h1.9M104.8 173.6v5.7M116.2 162.8v3.2M116.2 173.6v5.7M118.7 162.8v1.9M121.3 162.8v1.9h-7M128.9 169.8v1.9M141.6 167.9v3.8M146.7 162.2v9.5M153 162.2v9.5M160.7 169.2v3.1M167 176.1v1.3"/>
<path d="M35.6 190.7h3.1M38.7 180.6h-3.1v11.4M70.5 184.4v1.9M167 187.6v1.9"/>
</g>
<g fill="#008400" stroke="#008400" stroke-width=".25">
<circle cx="195.6" cy="157.1" r=".51"/>
<circle cx="193.7" cy="149.5" r=".51"/>
<circle cx="44.5" cy="145.7" r=".51"/>
<circle cx="146.7" cy="145.7" r=".51"/>
<circle cx="141.6" cy="158.4" r=".51"/>
<circle cx="141.6" cy="145.7" r=".51"/>
<circle cx="50.2" cy="145.7" r=".51"/>
<circle cx="50.2" cy="156.5" r=".51"/>
<circle cx="116.2" cy="164.7" r=".51"/>
<circle cx="104.8" cy="164.7" r=".51"/>
<circle cx="128.9" cy="145.7" r=".51"/>
<circle cx="116.2" cy="145.7" r=".51"/>
<circle cx="225.4" cy="68.2" r=".51"/>
<circle cx="100.3" cy="53.6" r=".51"/>
<circle cx="57.8" cy="156.5" r=".51"/>
<circle cx="153" cy="145.7" r=".51"/>
<circle cx="118.7" cy="164.7" r=".51"/>
<circle cx="116.2" cy="151.4" r=".51"/>
<circle cx="121.3" cy="151.4" r=".51"/>
<circle cx="118.7" cy="151.4" r=".51"/>
<circle cx="70.5" cy="161.5" r=".51"/>
<circle cx="160.7" cy="145.7" r=".51"/>
<circle cx="167" cy="145.7" r=".51"/>
<circle cx="59.7" cy="170.4" r=".51"/>
<circle cx="34.9" cy="145.7" r=".51"/>
<circle cx="29.2" cy="49.1" r=".51"/>
<circle cx="29.2" cy="59.9" r=".51"/>
<circle cx="180.3" cy="69.5" r=".51"/>
<circle cx="138.4" cy="69.5" r=".51"/>
<circle cx="205.1" cy="80.9" r=".51"/>
<circle cx="205.1" cy="78.4" r=".51"/>
<circle cx="266.1" cy="68.2" r=".51"/>
<circle cx="245.7" cy="80.9" r=".51"/>
<circle cx="245.7" cy="78.4" r=".51"/>
<circle cx="225.4" cy="102.5" r=".51"/>
<circle cx="205.1" cy="115.2" r=".51"/>
<circle cx="205.1" cy="112.6" r=".51"/>
<circle cx="266.1" cy="102.5" r=".51"/>
<circle cx="245.7" cy="115.2" r=".51"/>
<circle cx="245.7" cy="112.6" r=".51"/>
<circle cx="170.8" cy="89.8" r=".51"/>
<circle cx="170.8" cy="94.9" r=".51"/>
<circle cx="170.8" cy="92.3" r=".51"/>
<circle cx="33" cy="33.9" r=".51"/>
<circle cx="35.6" cy="190.7" r=".51"/>
<circle cx="59.7" cy="178" r=".51"/>
<circle cx="100.3" cy="37.1" r=".51"/>
</g>
<text font-size="2.8" fill="#840000" x="178" y="190.5">Title: Robgednaut</text>
<g font-size="2.1" fill="#840000">
<text x="178" y="172">Copyright (C) 2015-2016 kwendenarmo</text>
<text x="178" y="169">Released under GNU/GPL 3 License https://www.gnu.org/licenses/gpl.html</text>
<text x="178" y="178">https:github.com/akornsys-rdi/robgednaut</text>
<text x="178" y="184">Sheet: /</text>
<text x="178" y="181">Akornsys-rdi</text>
<text x="178" y="186.7">File: roben.sch</text>
<text x="178" y="196.9">KiCad E.D.A. kicad 4.0.1-3.201512221402+619838ubuntu14.04.1-stable</text>
<text x="178" y="194.1">Size: A4</text>
<text x="200" y="194.1">Date: 2016-01-23</text>
<text x="263" y="194.1">Rev: 2.0.0</text>
<text x="263" y="196.9">Id: 1/1</text>
</g>
<text font-size="2.1" fill="#0000c2" x="173.4" y="189.5" transform="rotate(-90 173.4 189.5)">Warn @ 4V</text>
<g font-size="1.8" fill="#840000">
<text x="35" y="11.9">1</text>
<text x="85" y="11.9">2</text>
<text x="135" y="11.9">3</text>
<text x="185" y="11.9">4</text>
<text x="235" y="11.9">5</text>
<text x="285" y="11.9">6</text>
<text x="30.2" y="29.9" transform="rotate(-90 30.2 29.9)">1</text>
<text x="32.8" y="29.9" transform="rotate(-90 32.8 29.9)">2</text>
<text x="35.3" y="29.9" transform="rotate(-90 35.3 29.9)">3</text>
<text x="37.8" y="29.9" transform="rotate(-90 37.8 29.9)">4</text>
<text x="40.4" y="29.9" transform="rotate(-90 40.4 29.9)">5</text>
<text x="42.9" y="29.9" transform="rotate(-90 42.9 29.9)">6</text>
<text x="10.4" y="35.9">A</text>
<text x="285.4" y="35.9">A</text>
<text x="48.4" y="47">1</text>
<text x="78.4" y="47">30</text>
<text x="48.4" y="49.5">2</text>
<text x="48.4" y="52.1">3</text>
<text x="78.4" y="52.1">28</text>
<text x="78.4" y="49.5">29</text>
<text x="40.1" y="58">D2</text>
<text x="48.4" y="54.6">4</text>
<text x="48.4" y="57.1">5</text>
<text x="48.4" y="59.7">6</text>
<text x="78.4" y="59.7">25</text>
<text x="78.4" y="57.1">26</text>
<text x="78.4" y="54.6">27</text>
<text x="85.9" y="58">A7</text>
<text x="131.6" y="59.9">D7</text>
<text x="143.7" y="59">1</text>
<text x="173.7" y="59">16</text>
<text x="40.1" y="60.6">D3</text>
<text x="40.5" y="65.7">D5</text>
<text x="48.4" y="62.2">7</text>
<text x="48.4" y="64.8">8</text>
<text x="78.4" y="64.8">23</text>
<text x="78.4" y="62.2">24</text>
<text x="85.9" y="65.7">A4</text>
<text x="85.9" y="63.1">A5</text>
<text x="85.9" y="60.6">A6</text>
<text x="131.6" y="62.5">D5</text>
<text x="132.2" y="64.1">1</text>
<text x="143.7" y="61.6">2</text>
<text x="143.7" y="64.1">3</text>
<text x="173.7" y="64.1">14</text>
<text x="173.7" y="61.6">15</text>
<text x="184.9" y="62.5">D10</text>
<text x="185.6" y="64.1">1</text>
<text x="209.7" y="65.4">5</text>
<text x="213.7" y="63" transform="rotate(-90 213.7 63)">4</text>
<text x="249.9" y="65.4">10</text>
<text x="254.4" y="63" transform="rotate(-90 254.4 63)">4</text>
<text x="40.5" y="68.2">D6</text>
<text x="40.5" y="70.7">D7</text>
<text x="47.9" y="69.8">10</text>
<text x="48.4" y="67.3">9</text>
<text x="78.4" y="69.8">21</text>
<text x="78.4" y="67.3">22</text>
<text x="132.2" y="71.7">1</text>
<text x="143.7" y="66.7">4</text>
<text x="143.7" y="69.2">5</text>
<text x="143.7" y="71.7">6</text>
<text x="173.7" y="71.7">11</text>
<text x="173.7" y="69.2">12</text>
<text x="173.7" y="66.7">13</text>
<text x="185.6" y="71.7">1</text>
<text x="209.7" y="70.5">6</text>
<text x="222.4" y="67.9">7</text>
<text x="250.3" y="70.5">9</text>
<text x="263" y="67.9">8</text>
<text x="40.5" y="73.3">D8</text>
<text x="40.5" y="75.8">D9</text>
<text x="47.9" y="72.4">11</text>
<text x="47.9" y="74.9">12</text>
<text x="47.9" y="77.5">13</text>
<text x="78.4" y="72.4">20</text>
<text x="78.4" y="77.5">18</text>
<text x="78.4" y="74.9">19</text>
<text x="131.6" y="75.2">D6</text>
<text x="143.7" y="74.3">7</text>
<text x="143.7" y="76.8">8</text>
<text x="173.7" y="74.3">10</text>
<text x="174.1" y="76.8">9</text>
<text x="184.9" y="77.7">D8</text>
<text x="184.9" y="75.2">D9</text>
<text x="213.7" y="74.9" transform="rotate(-90 213.7 74.9)">11</text>
<text x="254.4" y="74.9" transform="rotate(-90 254.4 74.9)">11</text>
<text x="39.1" y="80.9">D11</text>
<text x="39.5" y="78.4">D10</text>
<text x="47.9" y="80">14</text>
<text x="47.9" y="82.5">15</text>
<text x="78.4" y="82.5">16</text>
<text x="78.4" y="80">17</text>
<text x="85.9" y="83.4">D13</text>
<text x="199.5" y="81.5">D2</text>
<text x="199.9" y="79">A7</text>
<text x="221.1" y="80.6">1</text>
<text x="240.2" y="81.5">D3</text>
<text x="240.5" y="79">A6</text>
<text x="261.8" y="80.6">1</text>
<text x="10.4" y="85.9">B</text>
<text x="143.9" y="87.9">D10</text>
<text x="285.4" y="85.9">B</text>
<text x="144.9" y="90.4">D5</text>
<text x="144.9" y="95.5">D6</text>
<text x="144.9" y="93">D9</text>
<text x="209.7" y="99.7">3</text>
<text x="213.7" y="97.3" transform="rotate(-90 213.7 97.3)">4</text>
<text x="249.9" y="99.7">12</text>
<text x="254.4" y="97.3" transform="rotate(-90 254.4 97.3)">4</text>
<text x="209.7" y="104.8">2</text>
<text x="222.4" y="102.2">1</text>
<text x="249.9" y="104.8">13</text>
<text x="262.6" y="102.2">14</text>
<text x="199.9" y="113.3">A4</text>
<text x="213.7" y="109.2" transform="rotate(-90 213.7 109.2)">11</text>
<text x="240.5" y="113.3">A5</text>
<text x="254.4" y="109.2" transform="rotate(-90 254.4 109.2)">11</text>
<text x="198.5" y="115.8">D13</text>
<text x="221.1" y="114.9">1</text>
<text x="239.2" y="115.8">D11</text>
<text x="261.8" y="114.9">1</text>
<text x="10.4" y="135.9">C</text>
<text x="285.4" y="135.9">C</text>
<text x="199.5" y="149.2">1</text>
<text x="21.1" y="154.9">2</text>
<text x="21.1" y="152.4">3</text>
<text x="117.7" y="154.4" transform="rotate(-90 117.7 154.4)">8</text>
<text x="120.3" y="154.4" transform="rotate(-90 120.3 154.4)">7</text>
<text x="122.8" y="154.4" transform="rotate(-90 122.8 154.4)">6</text>
<text x="125.3" y="154.4" transform="rotate(-90 125.3 154.4)">5</text>
<text x="199.5" y="154.3">1</text>
<text x="199.5" y="151.8">1</text>
<text x="21.1" y="157.5">1</text>
<text x="74.4" y="161.3">2</text>
<text x="74.4" y="158.7">7</text>
<text x="74.4" y="156.2">8</text>
<text x="99.8" y="161.3">1</text>
<text x="99.8" y="156.2">3</text>
<text x="99.8" y="158.7">6</text>
<text x="110.6" y="160.5">4</text>
<text x="168.5" y="158.8" transform="rotate(-90 168.5 158.8)">3</text>
<text x="199.5" y="156.8">1</text>
<text x="117.7" y="162" transform="rotate(-90 117.7 162)">1</text>
<text x="120.3" y="162" transform="rotate(-90 120.3 162)">2</text>
<text x="122.8" y="162" transform="rotate(-90 122.8 162)">3</text>
<text x="168.5" y="166.5" transform="rotate(-90 168.5 166.5)">1</text>
<text x="171.3" y="163.7">2</text>
<text x="84.8" y="169.6" transform="rotate(-90 84.8 169.6)">4</text>
<text x="89.9" y="169.6" transform="rotate(-90 89.9 169.6)">5</text>
<text x="39.5" y="177">1</text>
<text x="52.2" y="179.6">2</text>
<text x="10.4" y="185.9">D</text>
<text x="39.5" y="182.1">3</text>
<text x="285.4" y="185.9">D</text>
<text x="39.5" y="187.2">4</text>
<text x="52.2" y="189.7">5</text>
<text x="39.5" y="192.3">6</text>
<text x="35" y="199.9">1</text>
<text x="85" y="199.9">2</text>
<text x="135" y="199.9">3</text>
<text x="185" y="199.9">4</text>
<text x="235" y="199.9">5</text>
<text x="285" y="199.9">6</text>
</g>
<g font-size="1.8" fill="#008484">
<text x="27" y="27">J2</text>
<text x="32.9" y="24.5">BT HC-05</text>
<text x="46" y="25.2">+5V</text>
<text x="22.4" y="33.2">R2</text>
<text x="26.5" y="34.5">18k</text>
<text x="111.1" y="34.8">SW2</text>
<text x="116.5" y="32.8">+5V</text>
<text x="157.8" y="32.8">+5V</text>
<text x="20.3" y="40.2">GND</text>
<text x="33.2" y="37">R3</text>
<text x="33.6" y="41.7" transform="rotate(-90 33.6 41.7)">10k</text>
<text x="36.1" y="40.2">GND</text>
<text x="52.2" y="41.4">U1</text>
<text x="160.1" y="40.2">C9</text>
<text x="222.6" y="41.7">+5V</text>
<text x="27.6" y="44.9">+5V</text>
<text x="53.7" y="47.9">TX1</text>
<text x="60" y="44.6">Ardunano</text>
<text x="71.6" y="47.9">VIN</text>
<text x="85.4" y="42.3">+5V</text>
<text x="100.9" y="43.6" transform="rotate(-90 100.9 43.6)">10k</text>
<text x="160.4" y="45.3">100nF</text>
<text x="31.4" y="51.6">LS1</text>
<text x="53.7" y="50.4">RX0</text>
<text x="53.7" y="53">RST</text>
<text x="70.6" y="50.4">GND</text>
<text x="71" y="53">RST</text>
<text x="98.4" y="52.2">GND</text>
<text x="111.1" y="51.4">SW3</text>
<text x="116.5" y="49.3">+5V</text>
<text x="135.8" y="53.5">VCOM</text>
<text x="148.1" y="53.5">U3</text>
<text x="157.4" y="52.9">GND</text>
<text x="178.7" y="53.8">+5V</text>
<text x="225" y="49.1">C10</text>
<text x="22.8" y="55.7" transform="rotate(-90 22.8 55.7)">10k</text>
<text x="53.7" y="55.5">GND</text>
<text x="53.7" y="58">D2</text>
<text x="72.3" y="58">A7</text>
<text x="72.4" y="55.5">5V</text>
<text x="83.1" y="54.8">GND</text>
<text x="149" y="59.9">1,2EN</text>
<text x="154.6" y="56.7">SN754410N</text>
<text x="165.1" y="59.9">VCC1</text>
<text x="212.4" y="55.7">+5V</text>
<text x="225.2" y="54.1">100nF</text>
<text x="34.2" y="60.5">GND</text>
<text x="53.7" y="60.6">D3*</text>
<text x="53.7" y="63.1">D4</text>
<text x="53.7" y="65.7">D5*</text>
<text x="72.3" y="65.7">A4</text>
<text x="72.3" y="63.1">A5</text>
<text x="72.3" y="60.6">A6</text>
<text x="100.9" y="60.1" transform="rotate(-90 100.9 60.1)">10k</text>
<text x="121.6" y="65.1">J4</text>
<text x="125.6" y="65.1">1-</text>
<text x="149" y="62.5">1A</text>
<text x="149" y="65">1Y</text>
<text x="167.5" y="62.5">4A</text>
<text x="167.6" y="65">4Y</text>
<text x="191.4" y="64.9">1+</text>
<text x="195.2" y="64.9">J3</text>
<text x="216.1" y="63.7">U4B</text>
<text x="222.2" y="61.8">GND</text>
<text x="256.7" y="63.7">U4C</text>
<text x="53.7" y="68.2">D6*</text>
<text x="53.7" y="70.7">D7</text>
<text x="72.3" y="70.7">A2</text>
<text x="72.3" y="68.2">A3</text>
<text x="91.7" y="71.9">R11</text>
<text x="98.4" y="68.8">GND</text>
<text x="149" y="67.6">GND</text>
<text x="149" y="70.1">GND</text>
<text x="165.9" y="70.1">GND</text>
<text x="165.9" y="67.6">GND</text>
<text x="212" y="66.3">+</text>
<text x="214.6" y="67.1" transform="rotate(-90 214.6 67.1)">V+</text>
<text x="228.4" y="68.8">220R</text>
<text x="233.3" y="67.5">R26</text>
<text x="252.6" y="66.3">+</text>
<text x="255.3" y="67.1" transform="rotate(-90 255.3 67.1)">V+</text>
<text x="269" y="68.8">220R</text>
<text x="274" y="67.5">R30</text>
<text x="53.7" y="73.3">D8</text>
<text x="53.7" y="75.8">D9*</text>
<text x="72.3" y="73.3">A1</text>
<text x="72.3" y="75.8">A0</text>
<text x="86.8" y="75.7">220R</text>
<text x="86.8" y="73.2">220R</text>
<text x="106.1" y="73.3">GREEN</text>
<text x="121.6" y="72.7">J6</text>
<text x="125.6" y="72.7">2-</text>
<text x="149" y="72.6">2Y</text>
<text x="149" y="75.2">2A</text>
<text x="149" y="77.7">VCC2</text>
<text x="164.9" y="77.7">3,4EN</text>
<text x="167.5" y="75.2">3A</text>
<text x="167.6" y="72.6">3Y</text>
<text x="191.4" y="72.6">2+</text>
<text x="195.2" y="72.6">J5</text>
<text x="216.5" y="73.8">LM2902N</text>
<text x="235.9" y="72.1">D16</text>
<text x="236.8" y="75.3">ORANGE</text>
<text x="257.1" y="73.8">LM2902N</text>
<text x="276.5" y="72.1">D20</text>
<text x="277.4" y="75.3">ORANGE</text>
<text x="28.1" y="80.8">D1</text>
<text x="34.4" y="82.1">R4</text>
<text x="37.3" y="83.4">220R</text>
<text x="53.7" y="78.4">D10*</text>
<text x="53.7" y="80.9">D11*</text>
<text x="53.7" y="83.4">D12</text>
<text x="71" y="78.4">REF</text>
<text x="71.3" y="83.4">D13</text>
<text x="71.4" y="80.9">3V3</text>
<text x="103.5" y="81.5">GND</text>
<text x="136.5" y="83.4">GND</text>
<text x="178.4" y="83.4">GND</text>
<text x="206" y="79.5">R24</text>
<text x="208.7" y="81.5">220R</text>
<text x="226.7" y="81.5">A J11</text>
<text x="246.7" y="79.5">R28</text>
<text x="249.4" y="81.5">220R</text>
<text x="267.3" y="81.5">B J13</text>
<text x="20.3" y="89.1">GND</text>
<text x="27.4" y="85.9">RED</text>
<text x="151.6" y="87.8">220R</text>
<text x="156.5" y="86.5">R18</text>
<text x="167.8" y="86.7">D7</text>
<text x="167.8" y="89.2">D8</text>
<text x="171.4" y="88">ORANGE</text>
<text x="200.4" y="87.8">5V1</text>
<text x="201.6" y="85.3">D14</text>
<text x="233.6" y="85.9">GND</text>
<text x="241" y="87.8">5V1</text>
<text x="242.2" y="85.3">D18</text>
<text x="274.3" y="85.9">GND</text>
<text x="151.6" y="90.3">220R</text>
<text x="151.6" y="92.9">220R</text>
<text x="151.6" y="95.4">220R</text>
<text x="156.5" y="91.6">R20</text>
<text x="167.8" y="91.8">D9</text>
<text x="171.4" y="90.5">ORANGE</text>
<text x="171.4" y="93">ORANGE</text>
<text x="171.4" y="95.6">ORANGE</text>
<text x="168.9" y="101.1">GND</text>
<text x="203.1" y="98.6">GND</text>
<text x="212" y="100.6">+</text>
<text x="214.6" y="101.4" transform="rotate(-90 214.6 101.4)">V+</text>
<text x="216.1" y="98">U4A</text>
<text x="233.3" y="101.8">R27</text>
<text x="243.8" y="98.6">GND</text>
<text x="252.6" y="100.6">+</text>
<text x="255.3" y="101.4" transform="rotate(-90 255.3 101.4)">V+</text>
<text x="256.7" y="98">U4D</text>
<text x="274" y="101.8">R31</text>
<text x="228.4" y="103">220R</text>
<text x="235.9" y="106.4">D17</text>
<text x="269" y="103">220R</text>
<text x="276.5" y="106.4">D21</text>
<text x="206" y="113.8">R25</text>
<text x="216.5" y="108.1">LM2902N</text>
<text x="236.8" y="109.5">ORANGE</text>
<text x="246.7" y="113.8">R29</text>
<text x="257.1" y="108.1">LM2902N</text>
<text x="277.4" y="109.5">ORANGE</text>
<text x="201.6" y="118.9">D15</text>
<text x="208.7" y="115.7">220R</text>
<text x="226.7" y="115.7">C J12</text>
<text x="242.2" y="118.9">D19</text>
<text x="249.4" y="115.7">220R</text>
<text x="267.3" y="115.7">D J14</text>
<text x="95.1" y="124">VCOM</text>
<text x="200.4" y="122.1">5V1</text>
<text x="233.6" y="120.2">GND</text>
<text x="241" y="122.1">5V1</text>
<text x="252.7" y="122.7">GND</text>
<text x="274.3" y="120.2">GND</text>
<text x="99.2" y="129.9">JP1</text>
<text x="42.7" y="137.3">R5</text>
<text x="95.5" y="135.7">VSEL</text>
<text x="203.1" y="132.9">GND</text>
<text x="243.8" y="132.9">GND</text>
<text x="28.7" y="143.2">D2</text>
<text x="38.5" y="138.6">10k</text>
<text x="84.8" y="143.8">22uH</text>
<text x="133.5" y="143.7">D5</text>
<text x="165.4" y="140.1">+5V</text>
<text x="27.7" y="149.5">B340</text>
<text x="34.7" y="148.1">1.5A PPTC</text>
<text x="37.8" y="144.7">F1</text>
<text x="50.3" y="148.1">R6</text>
<text x="86" y="147.6">L1</text>
<text x="118.2" y="144.3">C6</text>
<text x="124.8" y="144.3">4.7uF</text>
<text x="141.9" y="149.4">R16</text>
<text x="160.9" y="149.4">R22</text>
<text x="167.3" y="149.5">D11</text>
<text x="178.7" y="144.6">+5V</text>
<text x="185.7" y="147">D13</text>
<text x="45.2" y="154.5">C1</text>
<text x="50.7" y="153" transform="rotate(-90 50.7 153)">20R</text>
<text x="77.6" y="150.7">U2</text>
<text x="84.4" y="153.2">LM3488</text>
<text x="110.6" y="155.1">Q1</text>
<text x="116" y="154.6" transform="rotate(-90 116 154.6)">D</text>
<text x="142.2" y="154.6" transform="rotate(-90 142.2 154.6)">29k4</text>
<text x="161.2" y="154.8" transform="rotate(-90 161.2 154.8)">220R</text>
<text x="185.2" y="153.4">B340</text>
<text x="204.4" y="152.6">GND J8</text>
<text x="204.6" y="150">+V</text>
<text x="204.6" y="155.1">+V</text>
<text x="209.2" y="150">J7</text>
<text x="209.2" y="155.1">J9</text>
<text x="16.6" y="159.7" transform="rotate(-90 16.6 159.7)">POWER IN</text>
<text x="17.4" y="161">J1</text>
<text x="44.7" y="159.6">10uF</text>
<text x="50.9" y="159.6">C2</text>
<text x="58.6" y="160.8">R7</text>
<text x="62.4" y="160.8">R8</text>
<text x="78.5" y="159.6">FA/SYNC/SD</text>
<text x="78.5" y="157.1">VIN</text>
<text x="94.2" y="159.6">DR</text>
<text x="94.4" y="157.1">FB</text>
<text x="110.4" y="158.7">G</text>
<text x="131.1" y="158.9">L2</text>
<text x="131.2" y="161.5">68uH</text>
<text x="137.4" y="160.8">R17</text>
<text x="147.1" y="161.5">470uF</text>
<text x="147.4" y="156.4">C7</text>
<text x="153.4" y="161.5">470uF</text>
<text x="153.8" y="156.4">C8</text>
<text x="163.9" y="159.7">Q2</text>
<text x="204.4" y="157.7">GND J10</text>
<text x="50.6" y="164.6">100nF</text>
<text x="58.3" y="165.6" transform="rotate(-90 58.3 165.6)">10k</text>
<text x="62.2" y="166" transform="rotate(-90 62.2 166)">154k</text>
<text x="71.3" y="167.2">R9</text>
<text x="78.5" y="162.2">COMP</text>
<text x="85.7" y="165.6" transform="rotate(-90 85.7 165.6)">AGND</text>
<text x="90.8" y="165.6" transform="rotate(-90 90.8 165.6)">PGND</text>
<text x="92.6" y="162.2">ISEN</text>
<text x="105.5" y="167.8">C5</text>
<text x="106.3" y="163.4">R14</text>
<text x="108.4" y="165.3">100R</text>
<text x="116" y="162.1" transform="rotate(-90 116 162.1)">S</text>
<text x="117.8" y="167.8">R15</text>
<text x="142.2" y="165.6" transform="rotate(-90 142.2 165.6)">10k</text>
<text x="161.4" y="162.2">D6</text>
<text x="193.6" y="164">GND</text>
<text x="22.8" y="171">GND</text>
<text x="42.5" y="171">GND</text>
<text x="48.2" y="171">GND</text>
<text x="64.9" y="173.5">C3</text>
<text x="71" y="172.4" transform="rotate(-90 71 172.4)">1k96</text>
<text x="105.7" y="172.9">2.4nF</text>
<text x="116.8" y="171.5" transform="rotate(-90 116.8 171.5)">18m</text>
<text x="155" y="169.2">BLUE</text>
<text x="39.4" y="175.3">A</text>
<text x="48.9" y="174.8">SW1A</text>
<text x="52.1" y="177.8">B</text>
<text x="65.1" y="178.6">1.6nF</text>
<text x="71.2" y="178.6">C4</text>
<text x="83.1" y="178">GND GND</text>
<text x="126.9" y="176.1">GND</text>
<text x="139.6" y="176.1">GND GND</text>
<text x="151.1" y="176.1">GND</text>
<text x="158.7" y="176.7">GND</text>
<text x="167.6" y="174.4" transform="rotate(-90 167.6 174.4)">220R</text>
<text x="39.4" y="180.3">C</text>
<text x="39.4" y="185.4">A</text>
<text x="47.8" y="182.4">POWER ON</text>
<text x="48.9" y="185">SW1B</text>
<text x="71.5" y="183.7">390nF</text>
<text x="102.8" y="183.7">GND</text>
<text x="114.2" y="183.7">GND</text>
<text x="157.4" y="183.2">ORANGE</text>
<text x="167.3" y="180">D12</text>
<text x="39.4" y="190.5">C</text>
<text x="52.1" y="188">B</text>
<text x="62.2" y="190.7">GND</text>
<text x="68.5" y="190.7">GND</text>
<text x="33.6" y="196.4">GND</text>
<text x="47.8" y="192.6">POWER ON</text>
<text x="165" y="193.8">GND</text>
</g>
<g font-size="1.8" fill="#008400">
<text x="100.6" y="38.9">R12</text>
<text x="22.4" y="51">R1</text>
<text x="100.6" y="55.4">R13</text>
<text x="91.7" y="74.5">R10</text>
<text x="103" y="74.6">D3</text>
<text x="103" y="72.1">D4</text>
<text x="105.4" y="75.9">YELLOW</text>
<text x="156.5" y="89.1">R19</text>
<text x="156.5" y="94.2">R21</text>
<text x="167.3" y="94.3">D10</text>
<text x="167.3" y="169.1">R23</text>
</g>
<g font-size="1.4" fill="#840000">
<text x="235.3" y="71.7" transform="rotate(-90 235.3 71.7)">2</text>
<text x="276" y="71.7" transform="rotate(-90 276 71.7)">2</text>
<text x="95.5" y="74.9">2</text>
<text x="95.5" y="72.4">2</text>
<text x="101.9" y="74.9">1</text>
<text x="101.9" y="72.4">1</text>
<text x="25.7" y="82.5">1</text>
<text x="32" y="82.5">2</text>
<text x="235.3" y="78.1" transform="rotate(-90 235.3 78.1)">1</text>
<text x="276" y="78.1" transform="rotate(-90 276 78.1)">1</text>
<text x="160.3" y="87">2</text>
<text x="160.3" y="89.5">2</text>
<text x="166.6" y="87">1</text>
<text x="166.6" y="89.5">1</text>
<text x="160.3" y="92.1">2</text>
<text x="160.3" y="94.6">2</text>
<text x="166.6" y="92.1">1</text>
<text x="166.6" y="94.6">1</text>
<text x="235.3" y="106" transform="rotate(-90 235.3 106)">2</text>
<text x="276" y="106" transform="rotate(-90 276 106)">2</text>
<text x="235.3" y="112.4" transform="rotate(-90 235.3 112.4)">1</text>
<text x="276" y="112.4" transform="rotate(-90 276 112.4)">1</text>
<text x="92.3" y="131.4">1</text>
<text x="97.5" y="130.3" transform="rotate(-90 97.5 130.3)">2</text>
<text x="102.5" y="131.4">3</text>
<text x="160.4" y="161.3" transform="rotate(-90 160.4 161.3)">2</text>
<text x="160.4" y="167.6" transform="rotate(-90 160.4 167.6)">1</text>
<text x="166.8" y="179.7" transform="rotate(-90 166.8 179.7)">2</text>
<text x="166.8" y="186" transform="rotate(-90 166.8 186)">1</text>
</g>
</svg>
